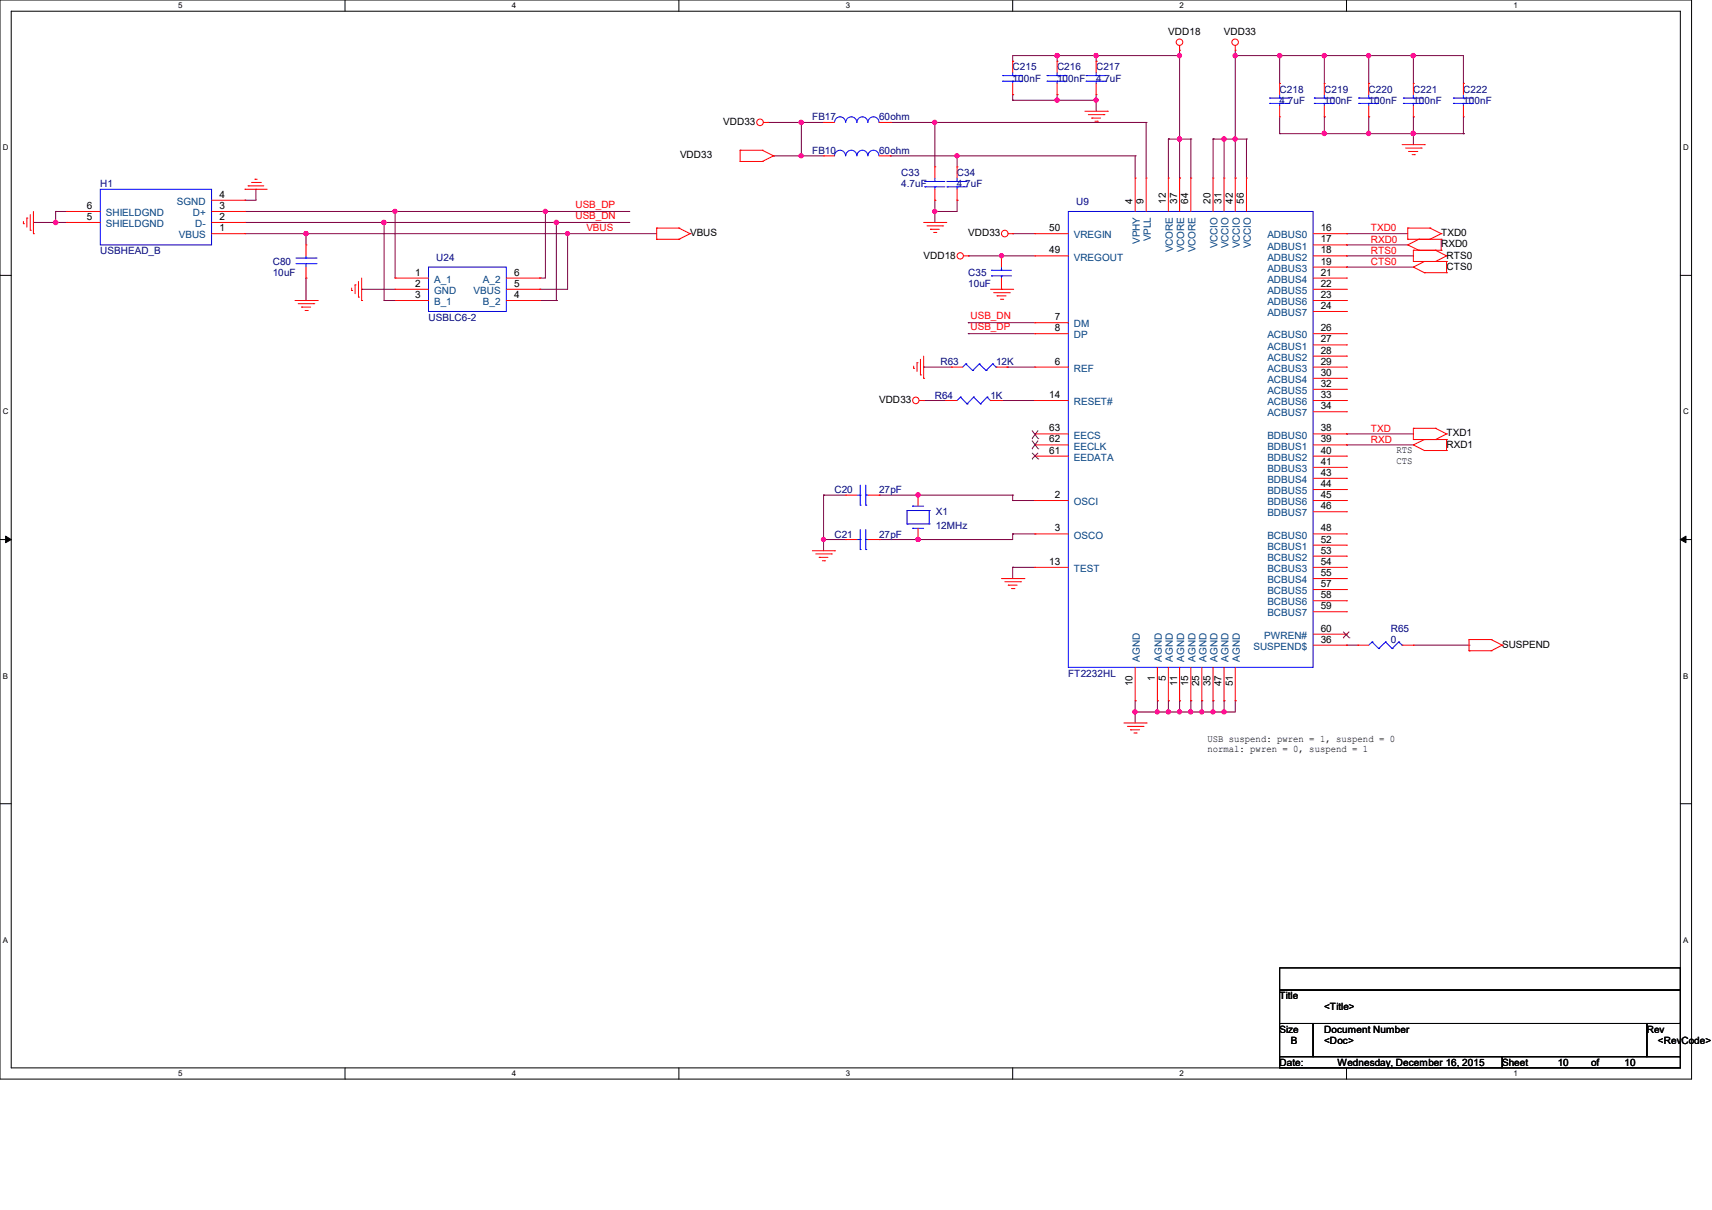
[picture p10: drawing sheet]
<svg xmlns="http://www.w3.org/2000/svg" width="297mm" height="210mm" viewBox="0 0 297 210" stroke-linecap="round" stroke-linejoin="round" font-family="sans-serif">
<path d="M0 0h293.5v187.3h-293.5zM1.9 1.9h289.6v183.4h-289.6z" fill="none" stroke="#000" stroke-width=".17"/>
<g fill="#fff">
<path d="M30.9 .2h.8v1.5h-.8z"/>
<path d="M30.9 185.5h.8v1.6h-.8z"/>
</g>
<path d="M59.9 0v1.9M59.9 185.3v2" fill="none" stroke="#000" stroke-width=".17"/>
<g fill="#fff">
<path d="M88.8 .2h.8v1.5h-.8z"/>
<path d="M88.8 185.5h.8v1.6h-.8z"/>
</g>
<path d="M117.8 0v1.9M117.8 185.3v2" fill="none" stroke="#000" stroke-width=".17"/>
<g fill="#fff">
<path d="M146.7 .2h.8v1.5h-.8z"/>
<path d="M146.7 185.5h.8v1.6h-.8z"/>
</g>
<path d="M175.7 0v1.9M175.7 185.3v2" fill="none" stroke="#000" stroke-width=".17"/>
<g fill="#fff">
<path d="M204.6 .2h.8v1.5h-.8z"/>
<path d="M204.6 185.5h.8v1.6h-.8z"/>
</g>
<path d="M233.6 0v1.9M233.6 185.3v2" fill="none" stroke="#000" stroke-width=".17"/>
<g fill="#fff">
<path d="M262.6 .2h.7v1.5h-.7z"/>
<path d="M262.6 185.5h.7v1.6h-.7z"/>
<path d="M.5 24.8h1v1.6h-1z"/>
<path d="M292 24.8h1v1.6h-1z"/>
<path d="M.5 70.7h1v1.5h-1z"/>
<path d="M292 70.7h1v1.5h-1z"/>
</g>
<path d="M0 47.8h1.9M291.5 47.8h2" fill="none" stroke="#000" stroke-width=".17"/>
<g fill="#fff">
<path d="M.5 116.5h.9v1.6h-.9z"/>
<path d="M292 116.5h.9v1.6h-.9z"/>
</g>
<path d="M0 93.6h1.9M291.5 93.6h2" fill="none" stroke="#000" stroke-width=".17"/>
<path d="M1 93l.9 .6-.9 .6zM291.5 93.6l1-.6v1.2z" fill="#000" stroke="#000" stroke-width=".17"/>
<g fill="#fff">
<path d="M.5 162.4h.9v1.5h-.9z"/>
<path d="M292 162.4h.9v1.5h-.9z"/>
</g>
<path d="M0 139.5h1.9M291.5 139.5h2M222 168h69.5v3.8h-69.5zM222 171.8h69.5v5.8h-69.5zM222 177.6h5.8v5.8h-5.8zM227.8 177.6h57.9v5.8h-57.9zM285.7 177.6h5.8v5.8h-5.8zM222 183.4h38.6v1.9h-38.6zM260.6 183.4h30.9v1.9h-30.9z" fill="none" stroke="#000" stroke-width=".17"/>
<g fill="none" stroke="#800040" stroke-width=".17">
<path d="M175.7 10.6h.1M175.7 17.4h.1M175.7 16.4h.1M175.7 16.4v1M175.7 17.4h14.5M183.4 9.7h.1M183.4 17.4h.1M183.4 16.4h.1M183.4 9.7v.9M183.4 16.4v1M190.2 10.6h.1M190.2 17.4h.1"/>
<path d="M190.2 9.7h.1M190.2 9.7v.9M190.2 16.4v2.9M204.6 9.7h.1M204.6 9.7h-28.9v.9M204.6 8.7v22.2M214.3 9.7h.1M214.3 8.7v22.2M214.3 9.7h39.6v4.8M222 9.7h.1M222 9.7v4.8M229.7 9.7h.1"/>
<path d="M229.7 9.7v4.8M237.4 14.5h.1M237.4 9.7h.1M237.4 9.7v4.8M245.2 9.7h.1M245.2 9.7v4.8M253.9 14.5h.1M5.8 38.6h.1M5.8 38.6h5.8M9.7 36.7h.1M9.7 38.6h.1M9.7 36.7h1.9"/>
<path d="M9.7 36.7v1.9M42.5 34.8h.1M42.5 36.7h66.6M42.5 38.6h66.6M44.4 32.9h.1M44.4 32.9v1.9h-1.9M66.6 38.6h.1M66.6 38.6v13.6M68.5 36.7h.1M68.5 36.7v11.6M94.6 36.7h.1M94.6 36.7v11.6h-1"/>
<path d="M96.5 38.6h.1M96.5 38.6v13.6M109.1 36.7h.1M109.1 38.6h.1M133.2 21.3h.1M133.2 21.3h9.7M134.2 27.1h.1M134.2 27.1h8.7M139 21.3h.1M139 27.1h.1M139 21.3v5.8M154.4 21.3h.1"/>
<path d="M154.4 27.1h.1M154.4 21.3h44.4M154.4 27.1h42.5M162.2 34.8h.1M162.2 36.7h.1M162.2 21.3h.1M162.2 21.3v7.7M162.2 34.8v3.8M166 34.8h.1M166 27.1h.1M166 34.8v1.9h-3.8M166 27.1v1.9"/>
<path d="M196.9 27.1h.1M196.9 27.1v3.8M198.8 21.3h.1M198.8 21.3v9.6M202.7 24.1h.1M202.7 24.1h3.9M202.7 24.1v6.8M204.6 24.1h.1M204.6 30.9h.1M206.6 24.1h.1M206.6 24.1v6.8M210.4 24.1h.1"/>
<path d="M210.4 24.1h5.8M210.4 24.1v6.8M212.3 24.1h.1M212.3 24.1v6.8M214.3 24.1h.1M214.3 30.9h.1M216.2 24.1h.1M216.2 24.1v6.8M222 23.2h.1M222 20.3v2.9M222 23.2h31.9M229.7 23.2h.1"/>
<path d="M229.7 20.3h.1M229.7 20.3v2.9M237.4 23.2h.1M237.4 20.3h.1M237.4 20.3v2.9M245.2 23.2h.1M245.2 20.3h.1M245.2 20.3v4.8M253.9 23.2h.1M253.9 20.3v2.9M42.5 40.6h71.4M53.1 48.3h.1"/>
<path d="M53.1 40.6h.1M53.1 40.6v1.9M53.1 48.3v3.9M62.7 50.2h.1M62.7 50.2h5.8M66.6 52.2h.1M66.6 52.2h1.9M93.6 50.2h.1M93.6 48.3h.1M93.6 52.2h2.9M96.5 52.2h.1M98.5 40.6h.1"/>
<path d="M98.5 40.6v9.6h-4.9M168 44.4h.1M168 57.9h.1M168 56h.1M168 44.4h11.5M168 57.9h11.5M168 56h11.5M173.7 44.4h.1M175.7 40.6h.1M175.7 40.6h3.8M233.6 40.6h.1M233.6 42.5h.1"/>
<path d="M233.6 44.4h.1M233.6 46.4h.1M233.6 40.6h10.6M233.6 44.4h11.6M233.6 42.5h10.6M233.6 46.4h11.6M160.2 69.5h.1M160.2 63.7h.1M160.2 69.5h3.9M160.2 63.7h4.9M173.7 69.5h.1M173.7 69.5h5.8"/>
<path d="M174.7 63.7h.1M174.7 63.7h4.8M233.6 75.3h.1M233.6 77.2h.1M233.6 75.3h11.6M233.6 77.2h11.6M142.9 93.6h.1M142.9 85.9h.1M142.9 85.9v9.7M142.9 85.9h3.8M142.9 93.6h3.8M152.5 85.9h.1"/>
<path d="M152.5 93.6h.1M152.5 85.9h23.2M159.3 93.6h.1M159.3 85.9h.1M175.7 92.7h.1M175.7 98.5h.1M175.7 86.9h.1M175.7 85.9h.1M175.7 92.7v.9h-23.2M175.7 85.9v1M175.7 98.5v1.9M175.7 92.7h3.8"/>
<path d="M175.7 98.5h3.8M175.7 86.9h3.8M233.6 112h.1M233.6 112h1.9M245.2 112h9.6M254.8 112h.1M196.9 121.6h.1M196.9 123.6h.1M196.9 121.6v3.9M200.8 121.6h.1M200.8 123.6h.1M200.8 121.6v2"/>
<path d="M202.7 123.6h.1M202.7 121.6h.1M202.7 121.6v2M204.6 121.6h.1M204.6 123.6h.1M204.6 121.6v2M206.6 121.6h.1M206.6 123.6h.1M206.6 121.6v2M208.5 123.6h.1M208.5 121.6h.1M208.5 121.6v2"/>
<path d="M210.4 123.6h.1M210.4 121.6h.1M210.4 121.6v2M212.3 121.6h.1M212.3 123.6h.1M212.3 121.6v2M214.3 121.6h.1M214.3 121.6v2h-17.4"/>
</g>
<g fill="#f0f" stroke="#f0f" stroke-width=".17">
<circle cx="98.4" cy="40.5" r=".36"/>
<circle cx="53.1" cy="40.5" r=".37"/>
<circle cx="200.8" cy="123.5" r=".36"/>
<circle cx="173.7" cy="44.4" r=".37"/>
<circle cx="162.2" cy="36.7" r=".36"/>
<circle cx="162.2" cy="21.2" r=".36"/>
<circle cx="142.9" cy="93.6" r=".36"/>
<circle cx="159.3" cy="85.9" r=".38"/>
<circle cx="159.3" cy="93.6" r=".37"/>
<circle cx="204.6" cy="123.5" r=".36"/>
<circle cx="202.7" cy="123.5" r=".37"/>
<circle cx="196.9" cy="123.5" r=".37"/>
<circle cx="210.4" cy="123.5" r=".36"/>
<circle cx="212.3" cy="24.1" r=".38"/>
<circle cx="166" cy="27" r=".36"/>
<circle cx="212.4" cy="123.5" r=".37"/>
<circle cx="206.6" cy="123.5" r=".37"/>
<circle cx="208.5" cy="123.5" r=".36"/>
<circle cx="68.5" cy="36.7" r=".36"/>
<circle cx="94.6" cy="36.7" r=".36"/>
<circle cx="66.6" cy="38.6" r=".38"/>
<circle cx="96.5" cy="38.6" r=".38"/>
<circle cx="139" cy="21.2" r=".37"/>
<circle cx="139" cy="27" r=".37"/>
<circle cx="9.7" cy="38.6" r=".38"/>
<circle cx="204.6" cy="24.1" r=".37"/>
<circle cx="214.3" cy="24.1" r=".37"/>
<circle cx="204.6" cy="9.7" r=".37"/>
<circle cx="214.3" cy="9.7" r=".37"/>
<circle cx="222" cy="9.7" r=".38"/>
<circle cx="229.7" cy="9.7" r=".37"/>
<circle cx="237.4" cy="9.7" r=".37"/>
<circle cx="229.7" cy="23.2" r=".37"/>
<circle cx="237.4" cy="23.2" r=".37"/>
<circle cx="245.2" cy="23.2" r=".38"/>
<circle cx="183.4" cy="9.7" r=".38"/>
<circle cx="190.1" cy="9.7" r=".37"/>
<circle cx="190.1" cy="17.4" r=".36"/>
<circle cx="183.4" cy="17.4" r=".37"/>
<circle cx="245.2" cy="9.7" r=".38"/>
</g>
<g fill="none" stroke="#f00" stroke-width=".17">
<path d="M175.7 16.4h.1M175.7 10.6h.1M175.7 10.6v2M175.7 14.5v1.9M183.4 16.4h.1M183.4 10.6h.1M183.4 10.6v2M183.4 14.5v1.9M188.2 19.3h3.9M188.8 19.9h2.7M190.2 16.4h.1M190.2 10.6h.1"/>
<path d="M190.2 10.6v2M190.2 14.5v1.9M191.5 19.9h.1M192.1 19.3h.1M204.6 8.7h.1M204.6 7.9v.8M214.3 8.7h.1M214.3 7.9v.8M222 14.5h.1M222 14.5v1.9M222 18.4v1.9M229.7 14.5h.1"/>
<path d="M229.7 14.5v1.9M229.7 18.4v1.9M237.4 14.5h.1M237.4 14.5v1.9M237.4 18.4v1.9M245.2 14.5h.1M245.2 14.5v1.9M245.2 18.4v1.9M253.9 14.5h.1M253.9 14.5v1.9M253.9 18.4v1.9M4.1 38.8h.1"/>
<path d="M4.1 38.4v.4M4.7 37.8h.1M4.7 37.8v1.6M5.2 40h.1M5.2 37.3v2.7M5.8 36.7v3.9M11.6 38.6h.1M11.6 36.7h.1M11.6 38.6h5.8M11.6 36.7h5.8M36.7 38.6h5.8M36.7 34.8h5.8"/>
<path d="M36.7 36.7h5.8M42.5 32.9h.1M42.5 34.8h.1M42.5 36.7h.1M42.5 38.6h.1M42.5 32.9h3.9M43.1 32.3h.1M43.1 32.3h2.7M43.6 31.7h1.6M44.2 31.1h.1M44.2 31.1h.4M45.2 31.7h.1"/>
<path d="M113.9 39.6h.1M113.9 39.6h3.9M113.9 39.6v1.9M117.8 39.6h.1M117.8 39.6l1.9 1M128.4 28h.1M128.4 26.1h.1M128.4 26.1h3.8M128.4 28h3.8M128.4 26.1v1.9M132.2 26.1h.1M132.2 28h.1"/>
<path d="M132.2 26.1l2 1M132.5 21.3h.7M133.2 21.3h.1M134.2 27.1h.1M134.2 27.1l-2 .9M142.9 21.3h.1M142.9 27.1h.1M142.9 21.3h1.9M142.9 27.1h1.9M152.5 21.3h1.9M152.5 27.1h1.9M154.4 21.3h.1"/>
<path d="M154.4 27.1h.1M160.2 38.6h3.9M160.8 39.2h2.7M161.4 39.8h.1M161.4 39.8h1.5M162.2 34.8h.1M162.2 29h.1M162.2 29v1.9M162.2 32.9v1.9M163.5 39.2h.1M164.1 38.6h.1M166 34.8h.1"/>
<path d="M166 29h.1M166 29v1.9M166 32.9v1.9M189.4 20.5h.1M189.4 20.5h1.5M189.9 21h.5M190.4 21h.1M196.9 30.9h.1M196.9 30.9v5.8M198.8 30.9h.1M198.8 30.9v5.8M202.7 30.9h.1"/>
<path d="M202.7 30.9v5.8M204.6 30.9h.1M204.6 30.9v5.8M206.6 30.9h.1M206.6 30.9v5.8M210.4 30.9h.1M210.4 30.9v5.8M212.3 30.9h.1M212.3 30.9v5.8M214.3 30.9h.1M214.3 30.9v5.8M216.2 30.9h.1"/>
<path d="M216.2 30.9v5.8M222 20.3h.1M229.7 20.3h.1M237.4 20.3h.1M243.2 25.1h3.9M243.8 25.7h2.7M244.2 39.6h.1M244.2 39.6h3.9M244.2 39.6v1.9M244.4 26.3h.1M244.4 26.3h1.6M245 26.8h.4"/>
<path d="M245.2 20.3h.1M245.4 26.8h.1M246.5 25.7h.1M247.1 25.1h.1M248.1 39.6h.1M248.1 39.6l1.9 1M253.9 20.3h.1M5.8 40.6h.1M36.7 40.6h5.8M42.5 40.6h.1M51.2 52.2h3.8M51.7 52.7h2.7"/>
<path d="M52.3 53.3h.1M52.3 53.3h1.6M52.9 53.9h.4M53.1 42.5h.1M53.1 48.3h.1M53.1 42.5v1.9M53.1 46.4v1.9M53.3 53.9h.1M54.4 52.7h.1M55 52.2h.1M61 50.4h.1M61 50v.4"/>
<path d="M61.6 49.4h.1M61.6 49.4v1.6M62.2 51.6h.1M62.2 48.9v2.7M62.7 52.2h.1M62.7 48.3v3.9M68.5 48.3h.1M68.5 50.2h.1M68.5 52.2h.1M68.5 52.2h5.8M68.5 50.2h5.8M68.5 48.3h5.8"/>
<path d="M87.8 52.2h5.8M87.8 50.2h5.8M87.8 48.3h5.8M93.6 52.2h.1M93.6 50.2h.1M93.6 48.3h.1M113.9 41.5h.1M113.9 41.5h3.9M117.8 41.5h.1M119.7 40.6h.1M119.7 40.6l-1.9 .9M162 40.3h.3"/>
<path d="M162.3 40.3h.1M167.2 44.4h.8M168 44.4h.1M171.8 50.2h3.9M172.4 50.8h2.7M173 51.4h.1M173 51.4h1.5M173.6 51.9h.3M173.7 50.2h.1M173.7 44.4h.1M173.7 44.4v2M173.7 48.3v1.9"/>
<path d="M173.9 51.9h.1M174.9 40.6h.8M175.1 50.8h.1M175.7 50.2h.1M175.7 40.6h.1M179.5 40.6h.1M179.5 44.4h.1M179.5 56h.1M179.5 57.9h.1M179.5 40.6h5.8M179.5 44.4h5.8M179.5 56h5.8"/>
<path d="M179.5 57.9h5.8M227.8 52.2h5.8M227.8 50.2h5.8M227.8 40.6h5.8M227.8 44.4h5.8M227.8 57.9h5.8M227.8 42.5h5.8M227.8 46.4h5.8M227.8 48.3h5.8M227.8 54.1h5.8M227.8 59.9h5.8M233.6 40.6h.1"/>
<path d="M233.6 42.5h.1M233.6 44.4h.1M233.6 46.4h.1M233.6 48.3h.1M233.6 50.2h.1M233.6 52.2h.1M233.6 54.1h.1M233.6 57.9h.1M233.6 59.9h.1M244.2 41.5h.1M244.2 42.5h.1M244.2 41.5h5.8"/>
<path d="M244.2 42.5l1.9 .9M245.2 46.4h.1M245.2 45.4h.1M245.2 43.4h.1M245.2 43.4h4.8M245.2 46.4l1.9 .9M245.2 45.4h5.8M245.2 43.4v2M246.1 43.4h.1M246.1 41.5h.1M246.1 41.5l-1.9 1M247.1 47.3h.1"/>
<path d="M247.1 45.4h.1M247.1 47.3h3.9M247.1 45.4l-1.9 1M248.1 41.5h.1M249 43.4h.1M249 45.4h.1M249 43.4l2 1M250 40.6h.1M250 41.5h.1M250 43.4h.1M250 40.6l-1.9 .9M250 41.5v1.9"/>
<path d="M251 45.4h.1M251 47.3h.1M251 44.4h.1M251 45.4v1.9M251 44.4l-2 1M158.5 63.9h.1M158.5 63.5v.4M159.1 62.9h.1M159.1 62.9v1.6M159.5 69.5h.7M159.7 65.1h.1M159.7 62.4v2.7"/>
<path d="M160.2 69.5h.1M160.2 65.7h.1M160.2 61.8v3.9M164.1 69.5h.1M164.1 69.5h1.9M165.1 63.7h.1M165.1 63.7h1.9M171.8 69.5h1.9M172.8 63.7h1.9M173.7 69.5h.1M174.7 63.7h.1M179.5 63.7h.1"/>
<path d="M179.5 69.5h.1M179.5 79.2h.1M179.5 77.2h.1M179.5 75.3h.1M179.5 69.5h5.8M179.5 63.7h5.8M179.5 79.2h5.8M179.5 77.2h5.8M179.5 75.3h5.8M227.8 69.5h5.8M227.8 63.7h5.8M227.8 79.2h5.8"/>
<path d="M227.8 77.2h5.8M227.8 75.3h5.8M227.8 61.8h5.8M227.8 65.7h5.8M227.8 67.6h5.8M227.8 71.5h5.8M233.6 61.8h.1M233.6 63.7h.1M233.6 65.7h.1M233.6 67.6h.1M233.6 69.5h.1M233.6 71.5h.1"/>
<path d="M233.6 75.3h.1M233.6 77.2h.1M233.6 79.2h.1M245.2 76.3h.1M245.2 74.3h.1M245.2 77.2h.1M245.2 74.3v2M245.2 74.3h3.8M245.2 76.3h5.8M245.2 77.2l1.9 1M247.1 78.2h.1M247.1 76.3h.1"/>
<path d="M247.1 78.2h3.9M247.1 76.3l-1.9 .9M249 74.3h.1M249 76.3h.1M249 74.3l2 1M251 75.3h.1M251 76.3h.1M251 78.2h.1M251 76.3v1.9M251 75.3l-2 1M140.9 95.6h3.9M141.5 96.1h2.7"/>
<path d="M142.1 96.7h.1M142.1 96.7h1.5M142.7 97.3h.3M143 97.3h.1M144.2 96.1h.1M144.8 95.6h.1M146.7 93.6h.1M146.7 85.9h.1M146.7 93.6h2M146.7 85.9h2M150.6 93.6h1.9M150.6 85.9h1.9"/>
<path d="M152.5 93.6h.1M152.5 85.9h.1M159.3 85.9h.1M159.3 93.6h.1M159.3 85.9v1.9M159.3 91.7v1.9M179.5 86.9h.1M179.5 92.7h.1M179.5 98.5h.1M179.5 86.9h5.8M179.5 92.7h5.8M179.5 98.5h5.8"/>
<path d="M227.8 86.9h5.8M227.8 92.7h5.8M227.8 98.5h5.8M227.8 81.1h5.8M227.8 83h5.8M227.8 85h5.8M227.8 88.8h5.8M227.8 94.6h5.8M227.8 96.5h5.8M233.6 81.1h.1M233.6 83h.1M233.6 85h.1"/>
<path d="M233.6 86.9h.1M233.6 88.8h.1M233.6 92.7h.1M233.6 94.6h.1M233.6 96.5h.1M233.6 98.5h.1M173.7 100.4h3.9M174.3 101h2.7M174.9 101.6h.1M174.9 101.6h1.5M175.5 102.2h.4M175.9 102.2h.1"/>
<path d="M177 101h.1M177.6 100.4h.1M196.9 115.8v5.8M200.8 115.8v5.8M202.7 115.8v5.8M204.6 115.8v5.8M206.6 115.8v5.8M208.5 115.8v5.8M210.4 115.8v5.8M212.3 115.8v5.8M214.3 115.8v5.8M227.8 100.4h5.8"/>
<path d="M227.8 102.3h5.8M227.8 104.3h5.8M227.8 106.2h5.8M227.8 110.1h5.8M227.8 112h5.8M233.6 100.4h.1M233.6 102.3h.1M233.6 104.3h.1M233.6 106.2h.1M233.6 110.1h.1M233.6 112h.1M235.5 112h.1"/>
<path d="M235.5 112h1.9M243.2 112h2M245.2 112h.1M254.8 112.9h.1M254.8 111h.1M254.8 111h3.9M254.8 112.9h3.9M254.8 111v1.9M258.7 111h.1M258.7 112.9h.1M258.7 111l1.9 1M260.6 112h.1"/>
<path d="M260.6 112l-1.9 .9M195 125.5h3.8M195.6 126.1h2.7M196.1 126.7h.1M196.1 126.7h1.6M196.7 127.2h.4M196.9 121.6h.1M197.1 127.2h.1M198.3 126.1h.1M198.8 125.5h.1M200.8 121.6h.1M202.7 121.6h.1"/>
<path d="M204.6 121.6h.1M206.6 121.6h.1M208.5 121.6h.1M210.4 121.6h.1M212.3 121.6h.1M214.3 121.6h.1"/>
<circle cx="204.6" cy="7.3" r=".56"/>
<circle cx="214.3" cy="7.3" r=".56"/>
<circle cx="131.8" cy="21.2" r=".57"/>
<circle cx="166.6" cy="44.4" r=".55"/>
<circle cx="174.3" cy="40.5" r=".57"/>
<circle cx="158.9" cy="69.5" r=".56"/>
</g>
<g fill="none" stroke="#00f" stroke-width=".17">
<path d="M173.9 13.1h.1M173.9 14.1h.1M173.9 13.1h3.5M173.9 14.1h3.5M175.7 14.1h.1M175.7 13.1h.1M175.7 12.6v.5M175.7 14.1v.4M181.7 13.1h.1M181.7 14.1h.1M181.7 13.1h3.4M181.7 14.1h3.4"/>
<path d="M183.4 14.1h.1M183.4 13.1h.1M183.4 12.6v.5M183.4 14.1v.4M188.4 13.1h.1M188.4 14.1h.1M188.4 13.1h3.5M188.4 14.1h3.5M190.2 14.1h.1M190.2 13.1h.1M190.2 12.6v.5M190.2 14.1v.4"/>
<path d="M220.3 17h.1M220.3 17.9h.1M220.3 17h3.4M220.3 17.9h3.4M222 17.9h.1M222 17h.1M222 16.4v.6M222 17.9v.5M228 17h.1M228 17.9h.1M228 17h3.5M228 17.9h3.5"/>
<path d="M229.7 17.9h.1M229.7 17h.1M229.7 16.4v.6M229.7 17.9v.5M235.7 17h.1M235.7 17.9h.1M235.7 17h3.5M235.7 17.9h3.5M237.4 17.9h.1M237.4 17h.1M237.4 16.4v.6M237.4 17.9v.5"/>
<path d="M243.5 17h.1M243.5 17.9h.1M243.5 17h3.4M243.5 17.9h3.4M245.2 17.9h.1M245.2 17h.1M245.2 16.4v.6M245.2 17.9v.5M252.1 17h.1M252.1 17.9h.1M252.1 17h3.5M252.1 17.9h3.5"/>
<path d="M253.9 17.9h.1M253.9 17h.1M253.9 16.4v.6M253.9 17.9v.5M17.4 32.9h19.3v9.6h-19.3zM144.8 21.3a.95 .95 0 0 1 .9-1 .95 .95 0 0 1 1 1M144.8 27.1a.95 .95 0 0 1 .9-1 .95 .95 0 0 1 1 1M146.7 21.3a.95 .95 0 0 1 1-1 .95 .95 0 0 1 .9 1M146.7 27.1a.95 .95 0 0 1 1-1 .95 .95 0 0 1 .9 1M148.7 21.3a.93 .93 0 0 1 .9-1 .93 .93 0 0 1 .9 1M148.7 27.1a.93 .93 0 0 1 .9-1 .93 .93 0 0 1 .9 1M150.6 21.3a.95 .95 0 0 1 .9-1 .95 .95 0 0 1 1 1"/>
<path d="M150.6 27.1a.95 .95 0 0 1 .9-1 .95 .95 0 0 1 1 1M160.4 31.5h.1M160.4 32.4h.1M160.4 31.5h3.5M160.4 32.4h3.5M162.2 32.4h.1M162.2 31.5h.1M162.2 30.9v.6M162.2 32.4v.5M164.3 31.5h.1M164.3 32.4h.1M164.3 31.5h3.5"/>
<path d="M164.3 32.4h3.5M166 32.4h.1M166 31.5h.1M166 30.9v.6M166 32.4v.5M185.3 36.7h42.5v79.1h-42.5zM51.4 45.8h3.4M51.4 44.8h3.4M53.1 44.8h.1M53.1 45.8h.1M53.1 44.4v.4M53.1 45.8v.6"/>
<path d="M54.8 45.8h.1M54.8 44.8h.1M74.3 46.4h13.5v7.7h-13.5zM172 46.9h.1M172 47.9h.1M172 46.9h3.5M172 47.9h3.5M173.7 47.9h.1M173.7 46.9h.1M173.7 46.4v.5M173.7 47.9v.4M166.6 68.9h.1"/>
<path d="M166.6 68.9l-.6 .6M166.6 68.9l1.2 1.2M167.6 63.2h.1M167.6 63.2l-.6 .5M167.6 63.2l1.1 1.1M167.8 70.1h.1M168.7 64.3h.1M168.9 68.9h.1M168.9 68.9l-1.1 1.2M168.9 68.9l1.2 1.2M169.9 63.2h.1M169.9 63.2l-1.2 1.1"/>
<path d="M169.9 63.2l1.2 1.1M170.1 70.1h.1M171.1 64.3h.1M171.2 68.9h.1M171.2 68.9l-1.1 1.2M171.2 68.9l.6 .6M171.8 69.5h.1M172.2 63.2h.1M172.2 63.2l-1.1 1.1M172.2 63.2l.6 .5M172.8 63.7h.1M148.7 93.6h.5"/>
<path d="M148.7 85.9h.5M149.2 95.4h.1M149.2 93.6h.1M149.2 87.7h.1M149.2 85.9h.1M149.2 84.2v3.5M149.2 91.9v3.5M150.2 93.6h.1M150.2 95.4h.1M150.2 85.9h.1M150.2 87.7h.1M150.2 93.6h.4"/>
<path d="M150.2 84.2v3.5M150.2 91.9v3.5M150.2 85.9h.4M157.4 88.6h.1M157.4 90.9h.1M157.4 88.6h3.8M157.4 88.6v2.3M157.4 90.9h3.8M158.3 87.8h.1M158.3 91.7h.1M158.3 87.8h1.9M158.3 91.7h1.9"/>
<path d="M161.2 90.9h.1M161.2 88.6h.1M161.2 88.6v2.3M238 111.4h.1M238 111.4l-.6 .6M238 111.4l1.2 1.2M239.2 112.6h.1M240.4 111.4h.1M240.4 111.4l-1.2 1.2M240.4 111.4l1.1 1.2M241.5 112.6h.1M242.7 111.4h.1"/>
<path d="M242.7 111.4l-1.2 1.2M242.7 111.4l.5 .6M243.2 112h.1"/>
</g>
<g fill="none" stroke="#804000" stroke-width=".17">
<path d="M179 79.6h.1M179 77.9h.1M179 76.1h.1M179 78.6l1.1 1M179 76.5l1.1 1.4M179 74.7l1.1 1.4M180.1 79.6h.1M180.1 77.9h.1M180.1 76.1h.1M180.1 78.6l-1.1 1M180.1 76.5l-1.1 1.4M180.1 74.7l-1.1 1.4"/>
<path d="M233 110.7h.1M233 109.6l1.1 1.1M234.1 110.7h.1M234.1 109.6l-1.1 1.1"/>
</g>
<g font-size="1.7">
<text x="202.7" y="6.1">VDD18</text>
<text x="212.3" y="6.1">VDD33</text>
<text x="125.5" y="21.7">VDD33</text>
<text x="118" y="27.5">VDD33</text>
<text x="38.1" y="34.3">4</text>
<text x="196.5" y="35.3" transform="rotate(-90 196.5 35.3)">4</text>
<text x="198.4" y="35.3" transform="rotate(-90 198.4 35.3)">9</text>
<text x="202.3" y="35.3" transform="rotate(-90 202.3 35.3)">12</text>
<text x="204.2" y="35.3" transform="rotate(-90 204.2 35.3)">37</text>
<text x="206.1" y="35.3" transform="rotate(-90 206.1 35.3)">64</text>
<text x="210" y="35.3" transform="rotate(-90 210 35.3)">20</text>
<text x="211.9" y="35.3" transform="rotate(-90 211.9 35.3)">31</text>
<text x="213.8" y="35.3" transform="rotate(-90 213.8 35.3)">42</text>
<text x="215.8" y="35.3" transform="rotate(-90 215.8 35.3)">56</text>
<text x="15.1" y="38.2">5</text>
<text x="15.1" y="36.3">6</text>
<text x="38.1" y="36.3">3</text>
<text x="38.1" y="38.2">2</text>
<text x="38.1" y="40.1">1</text>
<text x="119.7" y="41">VBUS</text>
<text x="168" y="41">VDD33</text>
<text x="182" y="40.1">50</text>
<text x="229.1" y="40.1">16</text>
<text x="250" y="41">TXD0</text>
<text x="72" y="47.8">1</text>
<text x="89.2" y="47.8">6</text>
<text x="160.2" y="44.9">VDD18</text>
<text x="182" y="44">49</text>
<text x="229.1" y="42.1">17</text>
<text x="229.1" y="44">18</text>
<text x="229.1" y="45.9">19</text>
<text x="229.1" y="47.8">21</text>
<text x="250" y="42.9">RXD0</text>
<text x="250.9" y="46.8">CTS0</text>
<text x="250.9" y="44.9">RTS0</text>
<text x="72" y="49.8">2</text>
<text x="72" y="51.7">3</text>
<text x="89.2" y="51.7">4</text>
<text x="89.2" y="49.8">5</text>
<text x="229.1" y="49.8">22</text>
<text x="229.1" y="51.7">23</text>
<text x="229.1" y="53.6">24</text>
<text x="183" y="55.6">7</text>
<text x="183" y="57.5">8</text>
<text x="229.1" y="57.5">26</text>
<text x="229.1" y="59.4">27</text>
<text x="183" y="63.3">6</text>
<text x="229.1" y="61.4">28</text>
<text x="229.1" y="63.3">29</text>
<text x="229.1" y="65.2">30</text>
<text x="152.5" y="70">VDD33</text>
<text x="182" y="69.1">14</text>
<text x="229.1" y="67.1">32</text>
<text x="229.1" y="69.1">33</text>
<text x="229.1" y="71">34</text>
<text x="182" y="76.8">62</text>
<text x="182" y="74.9">63</text>
<text x="229.1" y="74.9">38</text>
<text x="229.1" y="76.8">39</text>
<text x="250.9" y="75.7">TXD1</text>
<text x="250.9" y="77.7">RXD1</text>
<text x="182" y="78.7">61</text>
<text x="229.1" y="78.7">40</text>
<text x="229.1" y="80.7">41</text>
<text x="229.1" y="82.6">43</text>
<text x="242.3" y="78.6">RTS</text>
<text x="242.3" y="80.6">CTS</text>
<text x="183" y="86.4">2</text>
<text x="229.1" y="84.5">44</text>
<text x="229.1" y="86.4">45</text>
<text x="229.1" y="88.4">46</text>
<text x="183" y="92.2">3</text>
<text x="229.1" y="92.2">48</text>
<text x="229.1" y="94.2">52</text>
<text x="182" y="98">13</text>
<text x="229.1" y="96.1">53</text>
<text x="229.1" y="98">54</text>
<text x="229.1" y="100">55</text>
<text x="229.1" y="101.9">57</text>
<text x="229.1" y="103.8">58</text>
<text x="229.1" y="105.7">59</text>
<text x="229.1" y="109.6">60</text>
<text x="229.1" y="111.5">36</text>
<text x="260.6" y="112.4">SUSPEND</text>
<text x="196.5" y="119.1" transform="rotate(-90 196.5 119.1)">10</text>
<text x="200.3" y="118.2" transform="rotate(-90 200.3 118.2)">1</text>
<text x="202.3" y="118.2" transform="rotate(-90 202.3 118.2)">5</text>
<text x="204.2" y="119.1" transform="rotate(-90 204.2 119.1)">11</text>
<text x="206.1" y="119.1" transform="rotate(-90 206.1 119.1)">15</text>
<text x="208" y="119.1" transform="rotate(-90 208 119.1)">25</text>
<text x="210" y="119.1" transform="rotate(-90 210 119.1)">35</text>
<text x="211.9" y="119.1" transform="rotate(-90 211.9 119.1)">47</text>
<text x="213.8" y="119.1" transform="rotate(-90 213.8 119.1)">51</text>
<text x="209.5" y="128.8">USB suspend: pwren = 1, suspend = 0</text>
<text x="209.5" y="130.6">normal: pwren = 0, suspend = 1</text>
<text x="222" y="173.4">Title</text>
<text x="222" y="179.2">Size</text>
<text x="229.7" y="179.2">Document Number</text>
<text x="229.7" y="175.3">&lt;Title&gt;</text>
<text x="285.7" y="179.2">Rev</text>
<text x="222" y="185">Date:</text>
<text x="223.9" y="181.1">B</text>
<text x="229.7" y="181.1">&lt;Doc&gt;</text>
<text x="232.1" y="185">Wednesday, December 16, 2015</text>
<text x="260.6" y="185">Sheet</text>
<text x="270.2" y="185">10</text>
<text x="276" y="185">of</text>
<text x="281.8" y="185">10</text>
<text x="287.6" y="181.1">&lt;RevCode&gt;</text>
</g>
<g font-size="1.7" fill="#000080">
<text x="175.7" y="12.2">C215</text>
<text x="175.7" y="14.2">100nF</text>
<text x="183.4" y="12.2">C216</text>
<text x="183.4" y="14.2">100nF</text>
<text x="190.1" y="12.2">C217</text>
<text x="190.1" y="14.2">4.7uF</text>
<text x="222" y="16.1">C218</text>
<text x="229.7" y="16.1">C219</text>
<text x="237.4" y="16.1">C220</text>
<text x="245.2" y="16.1">C221</text>
<text x="253.8" y="16.1">C222</text>
<text x="140.9" y="20.9">FB17</text>
<text x="152.5" y="20.9">60ohm</text>
<text x="222" y="18">4.7uF</text>
<text x="229.7" y="18">100nF</text>
<text x="237.4" y="18">100nF</text>
<text x="245.2" y="18">100nF</text>
<text x="253.8" y="18">100nF</text>
<text x="140.9" y="26.7">FB10</text>
<text x="152.5" y="26.7">60ohm</text>
<text x="17.4" y="32.5">H1</text>
<text x="156.4" y="30.6">C33</text>
<text x="156.4" y="32.5">4.7uF</text>
<text x="166" y="30.6">C34</text>
<text x="166" y="32.5">4.7uF</text>
<text x="186.7" y="35.6">U9</text>
<text x="17.4" y="44.1">USBHEAD_B</text>
<text x="47.3" y="46">C80</text>
<text x="47.3" y="48">10uF</text>
<text x="75.7" y="45.3">U24</text>
<text x="168" y="48">C35</text>
<text x="168" y="49.9">10uF</text>
<text x="74.3" y="55.7">USBLC6-2</text>
<text x="163.1" y="63.4">R63</text>
<text x="172.8" y="63.4">12K</text>
<text x="162.2" y="69.2">R64</text>
<text x="171.8" y="69.2">1K</text>
<text x="144.8" y="85.6">C20</text>
<text x="152.5" y="85.6">27pF</text>
<text x="162.3" y="89.5">X1</text>
<text x="144.8" y="93.3">C21</text>
<text x="152.5" y="93.3">27pF</text>
<text x="162.3" y="91.8">12MHz</text>
<text x="241.3" y="109.7">R65</text>
<text x="241.3" y="111.7">0</text>
<text x="185.3" y="117.4">FT2232HL</text>
</g>
<g font-size="1.7" fill="#004080">
<text x="30.7" y="35.6">SGND</text>
<text x="18.4" y="39.4">SHIELDGND</text>
<text x="18.4" y="37.5">SHIELDGND</text>
<text x="31" y="41.4">VBUS</text>
<text x="33.4" y="37.5">D+</text>
<text x="33.9" y="39.4">D-</text>
<text x="186.3" y="41.4">VREGIN</text>
<text x="199.6" y="41.9" transform="rotate(-90 199.6 41.9)">VPLL</text>
<text x="219.9" y="41.4">ADBUS0</text>
<text x="186.3" y="45.2">VREGOUT</text>
<text x="197.7" y="42.3" transform="rotate(-90 197.7 42.3)">VPHY</text>
<text x="203.5" y="43.8" transform="rotate(-90 203.5 43.8)">VCORE</text>
<text x="205.4" y="43.8" transform="rotate(-90 205.4 43.8)">VCORE</text>
<text x="207.4" y="43.8" transform="rotate(-90 207.4 43.8)">VCORE</text>
<text x="211.2" y="43.1" transform="rotate(-90 211.2 43.1)">VCCIO</text>
<text x="213.1" y="43.1" transform="rotate(-90 213.1 43.1)">VCCIO</text>
<text x="215.1" y="43.1" transform="rotate(-90 215.1 43.1)">VCCIO</text>
<text x="217" y="43.1" transform="rotate(-90 217 43.1)">VCCIO</text>
<text x="219.9" y="43.3">ADBUS1</text>
<text x="219.9" y="45.2">ADBUS2</text>
<text x="219.9" y="47.2">ADBUS3</text>
<text x="75.3" y="49.1">A_1</text>
<text x="75.3" y="51">GND</text>
<text x="75.3" y="53">B_1</text>
<text x="82.2" y="51">VBUS</text>
<text x="83.8" y="53">B_2</text>
<text x="83.8" y="49.1">A_2</text>
<text x="219.9" y="49.1">ADBUS4</text>
<text x="219.9" y="51">ADBUS5</text>
<text x="219.9" y="53">ADBUS6</text>
<text x="186.3" y="56.8">DM</text>
<text x="186.3" y="58.7">DP</text>
<text x="219.9" y="54.9">ADBUS7</text>
<text x="219.9" y="58.7">ACBUS0</text>
<text x="186.3" y="64.5">REF</text>
<text x="219.9" y="60.7">ACBUS1</text>
<text x="219.9" y="62.6">ACBUS2</text>
<text x="219.9" y="64.5">ACBUS3</text>
<text x="186.3" y="70.3">RESET#</text>
<text x="219.9" y="66.5">ACBUS4</text>
<text x="219.9" y="68.4">ACBUS5</text>
<text x="219.9" y="70.3">ACBUS6</text>
<text x="186.3" y="76.1">EECS</text>
<text x="219.9" y="72.3">ACBUS7</text>
<text x="219.9" y="76.1">BDBUS0</text>
<text x="186.3" y="80">EEDATA</text>
<text x="186.3" y="78">EECLK</text>
<text x="219.9" y="78">BDBUS1</text>
<text x="219.9" y="80">BDBUS2</text>
<text x="219.9" y="81.9">BDBUS3</text>
<text x="219.9" y="83.8">BDBUS4</text>
<text x="186.3" y="87.7">OSCI</text>
<text x="219.9" y="85.8">BDBUS5</text>
<text x="219.9" y="87.7">BDBUS6</text>
<text x="219.9" y="89.6">BDBUS7</text>
<text x="186.3" y="93.5">OSCO</text>
<text x="219.9" y="93.5">BCBUS0</text>
<text x="219.9" y="95.4">BCBUS1</text>
<text x="186.3" y="99.3">TEST</text>
<text x="219.9" y="97.3">BCBUS2</text>
<text x="219.9" y="99.3">BCBUS3</text>
<text x="219.9" y="101.2">BCBUS4</text>
<text x="219.9" y="103.1">BCBUS5</text>
<text x="219.9" y="105.1">BCBUS6</text>
<text x="219.9" y="107">BCBUS7</text>
<text x="217.4" y="112.8">SUSPEND$</text>
<text x="219.3" y="110.9">PWREN#</text>
<text x="197.7" y="114.9" transform="rotate(-90 197.7 114.9)">AGND</text>
<text x="201.6" y="114.9" transform="rotate(-90 201.6 114.9)">AGND</text>
<text x="203.5" y="114.9" transform="rotate(-90 203.5 114.9)">AGND</text>
<text x="205.4" y="114.9" transform="rotate(-90 205.4 114.9)">AGND</text>
<text x="207.4" y="114.9" transform="rotate(-90 207.4 114.9)">AGND</text>
<text x="209.3" y="114.9" transform="rotate(-90 209.3 114.9)">AGND</text>
<text x="211.2" y="114.9" transform="rotate(-90 211.2 114.9)">AGND</text>
<text x="213.1" y="114.9" transform="rotate(-90 213.1 114.9)">AGND</text>
<text x="215.1" y="114.9" transform="rotate(-90 215.1 114.9)">AGND</text>
</g>
<g font-size="1.7" fill="#f00">
<text x="99.8" y="36.1">USB_DP</text>
<text x="99.8" y="38">USB_DN</text>
<text x="101.7" y="40.2">VBUS</text>
<text x="237.8" y="40.2">TXD0</text>
<text x="237.8" y="42.1">RXD0</text>
<text x="237.8" y="44">RTS0</text>
<text x="237.8" y="46">CTS0</text>
<text x="168.3" y="57.3">USB_DP</text>
<text x="168.3" y="55.4">USB_DN</text>
<text x="237.8" y="74.9">TXD</text>
<text x="237.8" y="76.8">RXD</text>
</g>
<g font-size="1.4">
<text x="30.9" y="1.4">5</text>
<text x="88.8" y="1.4">4</text>
<text x="146.7" y="1.4">3</text>
<text x="204.6" y="1.4">2</text>
<text x="262.6" y="1.4">1</text>
<text x=".5" y="26.1">D</text>
<text x="292" y="26.1">D</text>
<text x=".5" y="71.9">C</text>
<text x="292" y="71.9">C</text>
<text x=".5" y="117.8">B</text>
<text x="292" y="117.8">B</text>
<text x=".5" y="163.6">A</text>
<text x="292" y="163.6">A</text>
<text x="30.9" y="186.8">5</text>
<text x="88.8" y="186.8">4</text>
<text x="146.7" y="186.8">3</text>
<text x="204.6" y="186.8">2</text>
<text x="262.6" y="186.8">1</text>
</g>
</svg>
